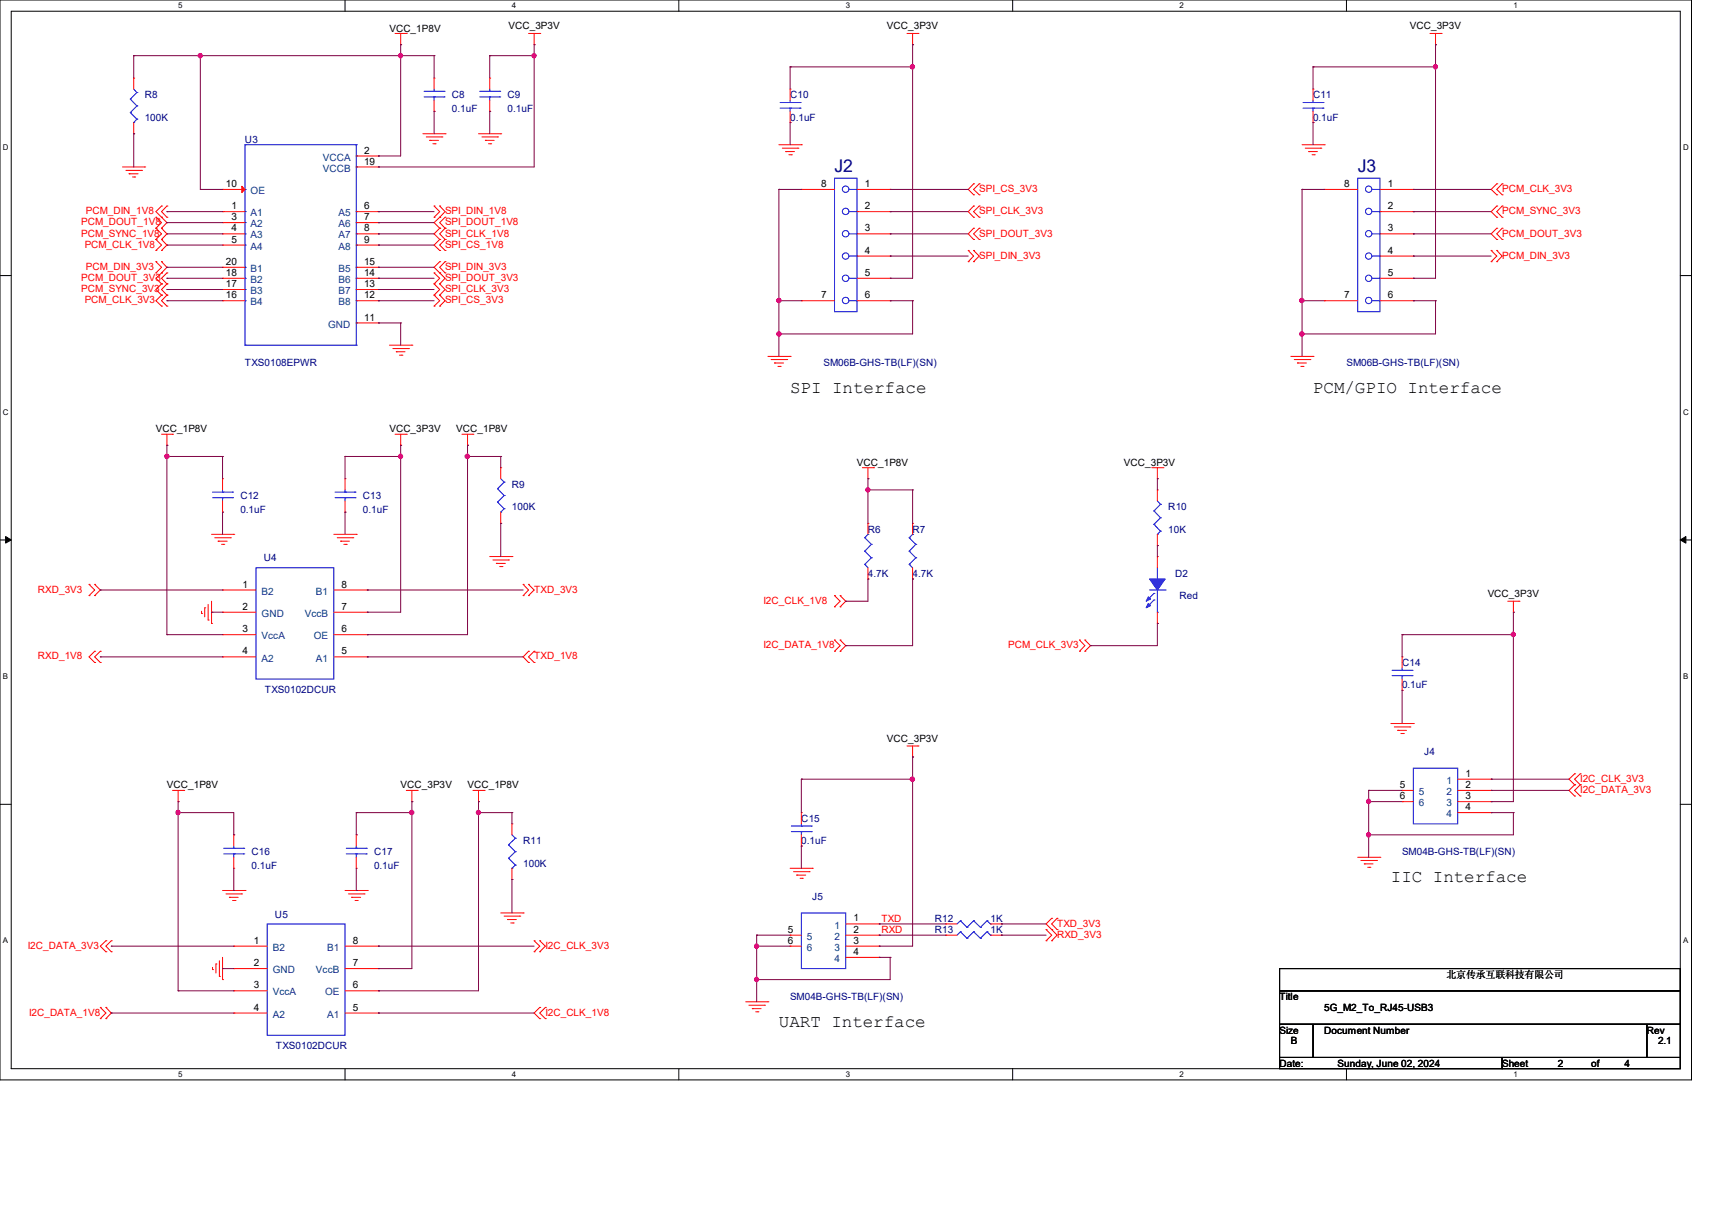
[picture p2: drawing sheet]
<svg xmlns="http://www.w3.org/2000/svg" width="297mm" height="210mm" viewBox="0 0 297 210" stroke-linecap="round" stroke-linejoin="round" font-family="sans-serif">
<path d="M0 0h293.5v187.3h-293.5zM1.9 1.9h289.6v183.4h-289.6z" fill="none" stroke="#000" stroke-width=".17"/>
<g fill="#fff">
<path d="M30.9 .2h.8v1.5h-.8z"/>
<path d="M30.9 185.5h.8v1.6h-.8z"/>
</g>
<path d="M59.9 0v1.9M59.9 185.3v2" fill="none" stroke="#000" stroke-width=".17"/>
<g fill="#fff">
<path d="M88.8 .2h.8v1.5h-.8z"/>
<path d="M88.8 185.5h.8v1.6h-.8z"/>
</g>
<path d="M117.8 0v1.9M117.8 185.3v2" fill="none" stroke="#000" stroke-width=".17"/>
<g fill="#fff">
<path d="M146.7 .2h.8v1.5h-.8z"/>
<path d="M146.7 185.5h.8v1.6h-.8z"/>
</g>
<path d="M175.7 0v1.9M175.7 185.3v2" fill="none" stroke="#000" stroke-width=".17"/>
<g fill="#fff">
<path d="M204.6 .2h.8v1.5h-.8z"/>
<path d="M204.6 185.5h.8v1.6h-.8z"/>
</g>
<path d="M233.6 0v1.9M233.6 185.3v2" fill="none" stroke="#000" stroke-width=".17"/>
<g fill="#fff">
<path d="M262.6 .2h.7v1.5h-.7z"/>
<path d="M262.6 185.5h.7v1.6h-.7z"/>
<path d="M.5 24.8h1v1.6h-1z"/>
<path d="M292 24.8h1v1.6h-1z"/>
<path d="M.5 70.7h1v1.5h-1z"/>
<path d="M292 70.7h1v1.5h-1z"/>
</g>
<path d="M0 47.8h1.9M291.5 47.8h2" fill="none" stroke="#000" stroke-width=".17"/>
<g fill="#fff">
<path d="M.5 116.5h.9v1.6h-.9z"/>
<path d="M292 116.5h.9v1.6h-.9z"/>
</g>
<path d="M0 93.6h1.9M291.5 93.6h2" fill="none" stroke="#000" stroke-width=".17"/>
<path d="M1 93l.9 .6-.9 .6zM291.5 93.6l1-.6v1.2z" fill="#000" stroke="#000" stroke-width=".17"/>
<g fill="#fff">
<path d="M.5 162.4h.9v1.5h-.9z"/>
<path d="M292 162.4h.9v1.5h-.9z"/>
</g>
<path d="M0 139.5h1.9M291.5 139.5h2M222 168h69.5v3.8h-69.5zM222 171.8h69.5v5.8h-69.5zM222 177.6h5.8v5.8h-5.8zM227.8 177.6h57.9v5.8h-57.9zM285.7 177.6h5.8v5.8h-5.8zM222 183.4h38.6v1.9h-38.6zM260.6 183.4h30.9v1.9h-30.9z" fill="none" stroke="#000" stroke-width=".17"/>
<g fill="none" stroke="#f00" stroke-width=".17">
<path d="M23.2 13.5h.1M23.2 13.5v2M68.5 5.8h2M69.5 7.7h.1M69.5 5.8v1.9M70.5 5.8h.1M75.3 13.5h.1M75.3 19.3h.1M75.3 13.5v2M75.3 17.4v1.9M85 13.5h.1M85 19.3h.1"/>
<path d="M85 13.5v2M85 17.4v1.9M91.7 5.8h1.9M92.7 7.7h.1M92.7 5.8v1.9M93.6 5.8h.1M137.1 15.5h.1M137.1 15.5v1.9M137.1 19.3v2M157.4 5.8h1.9M158.3 7.7h.1M158.3 5.8v1.9"/>
<path d="M159.3 5.8h.1M227.8 15.5h.1M227.8 15.5v1.9M227.8 19.3v2M248.1 5.8h1.9M249 7.7h.1M249 5.8v1.9M250 5.8h.1M21.3 29h3.8M21.8 29.5h2.8M22.4 30.1h.1M22.4 30.1h1.6"/>
<path d="M23 30.7h.4M23.2 23.2h.1M23.2 21.3v1.9M23.4 30.7h.1M24.6 29.5h.1M25.1 29h.1M27.1 37.7h.1M27.1 39.6h.1M27.1 37.7l.9 .9-.9 1M27.1 39.6l.9 1-.9 .9M28 39.6h.1M28 37.7h.1"/>
<path d="M28 35.7h.1M28 35.7l-.9 1 1.9 1.9-1 1M28 39.6l1 1-1 .9M29 35.7h.1M29 37.7h.1M29 35.7l-1 1 1 1M38.6 36.7h.1M38.6 38.6h.1M38.6 32.9h.1M38.6 36.7h3.9M38.6 38.6h3.9M38.6 32.9h3.9"/>
<path d="M61.8 29h3.9M61.8 36.7h3.9M61.8 27.1h3.9M61.8 38.6h3.9M65.7 27.1h.1M65.7 36.7h.1M65.7 38.6h.1M65.7 29h.1M73.4 23.2h3.8M74 23.7h2.7M74.5 24.3h.1M74.5 24.3h1.6"/>
<path d="M75.1 24.9h.4M75.3 37.7h.1M75.3 35.7h.1M75.3 35.7l1 1-1 1M75.5 24.9h.1M76.3 39.6h.1M76.3 37.7h.1M76.3 35.7h.1M76.3 39.6l-1 1 1 .9M76.3 37.7l-1 .9 1 1M76.3 35.7l.9 1-.9 1M76.7 23.7h.1"/>
<path d="M77.2 23.2h.1M77.2 39.6h.1M77.2 37.7h.1M77.2 39.6l-.9 1 .9 .9M77.2 37.7l-.9 .9 .9 1M83 23.2h3.9M83.6 23.7h2.7M84.2 24.3h.1M84.2 24.3h1.5M84.8 24.9h.3M85.1 24.9h.1M86.3 23.7h.1"/>
<path d="M86.9 23.2h.1M135.1 25.1h3.9M135.7 25.7h2.7M136.3 26.3h.1M136.3 26.3h1.5M136.9 26.8h.4M137.1 21.3h.1M137.3 26.8h.1M138.4 25.7h.1M139 25.1h.1M139 32.9h.1M139 32.9h5.8"/>
<path d="M148.7 36.7h5.7M148.7 32.9h5.7M154.4 32.9h.1M154.4 36.7h.1M168.9 31.9h.1M168.9 33.8h.1M168.9 35.7h.1M168.9 37.7h.1M168.9 39.6h.1M168.9 31.9l-.9 1 .9 .9M168.9 35.7l-.9 1 .9 1M168.9 39.6l-.9 1 .9 .9"/>
<path d="M169.9 33.8h.1M169.9 31.9h.1M169.9 37.7h.1M169.9 35.7h.1M169.9 39.6h.1M169.9 31.9l-1 1 1 .9M169.9 35.7l-1 1 1 1M169.9 39.6l-1 1 1 .9M225.9 25.1h3.8M226.4 25.7h2.8M227 26.3h.1M227 26.3h1.6"/>
<path d="M227.6 26.8h.4M227.8 21.3h.1M228 26.8h.1M229.2 25.7h.1M229.7 25.1h.1M229.7 32.9h.1M229.7 32.9h5.8M239.4 36.7h5.8M239.4 32.9h5.8M245.2 32.9h.1M245.2 36.7h.1M259.7 31.9h.1"/>
<path d="M259.7 33.8h.1M259.7 35.7h.1M259.7 37.7h.1M259.7 39.6h.1M259.7 31.9l-1 1 1 .9M259.7 35.7l-1 1 1 1M259.7 39.6l-1 1 1 .9M260.6 33.8h.1M260.6 31.9h.1M260.6 37.7h.1M260.6 35.7h.1M260.6 39.6h.1"/>
<path d="M260.6 31.9l-.9 1 .9 .9M260.6 35.7l-.9 1 .9 1M260.6 39.6l-.9 1 .9 .9M27.1 41.5h.1M27.1 43.4h.1M27.1 45.4h.1M27.1 47.3h.1M27.1 41.5l.9 1-.9 .9M27.1 45.4l.9 1-.9 .9M28 51.2h.1M28 53.1h.1M28 43.4h.1"/>
<path d="M28 41.5h.1M28 47.3h.1M28 49.2h.1M28 45.4h.1M28 51.2l-.9 1 .9 .9M28 41.5l1 1-1 .9M28 47.3l-.9 1 .9 .9M28 49.2l-.9 1 .9 1M28 45.4l1 1-1 .9M29 51.2h.1M29 53.1h.1M29 47.3h.1"/>
<path d="M29 49.2h.1M29 47.3l-1 1 1 .9M29 51.2l-1 1 1 .9M29 49.2l-1 1 1 1M38.6 40.6h.1M38.6 42.5h.1M38.6 52.2h.1M38.6 50.2h.1M38.6 48.3h.1M38.6 46.4h.1M38.6 40.6h3.9M38.6 42.5h3.9"/>
<path d="M38.6 52.2h3.9M38.6 50.2h3.9M38.6 48.3h3.9M38.6 46.4h3.9M61.8 40.6h3.9M61.8 42.5h3.9M61.8 56h3.9M61.8 52.2h3.9M61.8 50.2h3.9M61.8 48.3h3.9M61.8 46.4h3.9M65.7 40.6h.1"/>
<path d="M65.7 42.5h.1M65.7 56h.1M65.7 52.2h.1M65.7 50.2h.1M65.7 48.3h.1M65.7 46.4h.1M67.6 59.9h3.9M71.5 59.9h.1M75.3 49.2h.1M75.3 47.3h.1M75.3 53.1h.1M75.3 51.2h.1"/>
<path d="M75.3 47.3l1 1-1 .9M75.3 51.2l1 1-1 .9M75.3 49.2l1 1-1 1M76.3 41.5h.1M76.3 43.4h.1M76.3 45.4h.1M76.3 47.3h.1M76.3 49.2h.1M76.3 53.1h.1M76.3 51.2h.1M76.3 41.5l-1 1 1 .9M76.3 45.4l-1 1 1.9 1.9-.9 .9"/>
<path d="M76.3 51.2l.9 1-.9 .9M76.3 49.2l.9 1-.9 1M77.2 43.4h.1M77.2 41.5h.1M77.2 47.3h.1M77.2 45.4h.1M77.2 41.5l-.9 1 .9 .9M77.2 45.4l-.9 1 .9 .9M139 52.2h.1M139 52.2h5.8M148.7 40.6h5.7M148.7 52.2h5.7"/>
<path d="M148.7 48.3h5.7M148.7 44.4h5.7M154.4 40.6h.1M154.4 44.4h.1M154.4 48.3h.1M154.4 52.2h.1M168 45.4h.1M168 43.4h.1M168 43.4l.9 1-.9 1M168.9 41.5h.1M168.9 45.4h.1M168.9 43.4h.1"/>
<path d="M168.9 43.4l1 1-1 1M169.9 41.5h.1M229.7 52.2h.1M229.7 52.2h5.8M239.4 40.6h5.8M239.4 52.2h5.8M239.4 48.3h5.8M239.4 44.4h5.8M245.2 40.6h.1M245.2 44.4h.1M245.2 48.3h.1M245.2 52.2h.1"/>
<path d="M258.7 45.4h.1M258.7 43.4h.1M258.7 43.4l1 1-1 1M259.7 41.5h.1M259.7 45.4h.1M259.7 43.4h.1M259.7 43.4l.9 1-.9 1M260.6 41.5h.1M28 75.3h1.9M29 77.2h.1M29 75.3v1.9M29.9 75.3h.1"/>
<path d="M68.2 60.5h2.7M68.5 75.3h2M68.7 61h.1M68.7 61h1.6M69.3 61.6h.4M69.5 77.2h.1M69.5 75.3v1.9M69.7 61.6h.1M70.5 75.3h.1M70.9 60.5h.1M80.1 75.3h1.9M81.1 77.2h.1"/>
<path d="M81.1 75.3v1.9M82 75.3h.1M133.2 61.8h3.9M133.8 62.4h2.7M134.4 62.9h.1M134.4 62.9h1.5M135 63.5h.3M135.3 63.5h.1M136.5 62.4h.1M137.1 61.8h.1M223.9 61.8h3.9M224.5 62.4h2.7"/>
<path d="M225.1 62.9h.1M225.1 62.9h1.6M225.7 63.5h.4M226.1 63.5h.1M227.2 62.4h.1M227.8 61.8h.1M36.7 92.7h3.9M37.3 93.3h2.7M37.8 93.9h.1M37.8 93.9h1.6M38.4 94.4h.4M38.6 83h.1"/>
<path d="M38.6 88.8h.1M38.6 83v2M38.6 86.9v1.9M38.8 94.4h.1M40 93.3h.1M40.6 92.7h.1M57.9 92.7h3.9M58.5 93.3h2.7M59.1 93.9h.1M59.1 93.9h1.5M59.6 94.4h.5M59.9 83h.1"/>
<path d="M59.9 88.8h.1M59.9 83v2M59.9 86.9v1.9M60.1 94.4h.1M61.2 93.3h.1M61.8 92.7h.1M85 96.5h3.8M85.5 97.1h2.7M86.1 97.7h.1M86.1 97.7h1.6M86.7 98.3h.4M86.9 81.1h.1"/>
<path d="M86.9 90.8h.1M86.9 81.1v1.9M86.9 88.8v2M87.1 98.3h.1M88.2 97.1h.1M88.8 96.5h.1M149.6 81.1h2M150.6 83h.1M150.6 90.8h.1M150.6 81.1v1.9M150.6 90.8v1.9M150.6 98.5v1.9"/>
<path d="M151.6 81.1h.1M158.3 90.8h.1M158.3 90.8v1.9M158.3 98.5v1.9M199.8 81.1h2M200.8 83h.1M200.8 96.5h.1M200.8 85h.1M200.8 94.6h.1M200.8 81.1v1.9M200.8 85v1.9M200.8 92.7v1.9"/>
<path d="M200.8 96.5v2M201.8 81.1h.1M15.5 101.3h.1M15.5 103.3h.1M15.5 101.3l.9 1-.9 1M16.4 112.9h.1M16.4 114.9h.1M16.4 103.3h.1M16.4 101.3h.1M16.4 112.9l-.9 1 .9 1M16.4 101.3l1 1-1 1M17.4 112.9h.1"/>
<path d="M17.4 114.9h.1M17.4 112.9l-1 1 1 1M35 106.4h.1M35 106v.4M35.5 105.4h.1M35.5 105.4v1.6M36.1 107.5h.1M36.1 104.8v2.7M36.7 108.1h.1M36.7 104.3v3.8M38.6 102.3h.1M38.6 106.2h.1"/>
<path d="M38.6 110.1h.1M38.6 113.9h.1M38.6 102.3h5.8M38.6 106.2h5.8M38.6 110.1h5.8M38.6 113.9h5.8M57.9 102.3h5.8M57.9 106.2h5.8M57.9 110.1h5.8M57.9 113.9h5.8M63.7 113.9h.1M63.7 110.1h.1"/>
<path d="M63.7 106.2h.1M63.7 102.3h.1M90.8 103.3h.1M90.8 101.3h.1M90.8 101.3l.9 1-.9 1M91.7 112.9h.1M91.7 114.9h.1M91.7 103.3h.1M91.7 101.3h.1M91.7 112.9l-.9 1 .9 1M91.7 101.3l1 1-1 1M92.7 114.9h.1"/>
<path d="M92.7 112.9h.1M92.7 112.9l-1 1 1 1M144.8 103.3h.1M144.8 105.2h.1M144.8 111h.1M144.8 112.9h.1M144.8 103.3l1 1-1 .9M144.8 111l1 1-1 .9M145.8 105.2h.1M145.8 103.3h.1M145.8 112.9h.1M145.8 111h.1"/>
<path d="M145.8 103.3l.9 1-.9 .9M145.8 111l.9 1-.9 .9M150.6 100.4h.1M158.3 100.4h.1M187.3 111h.1M187.3 112.9h.1M187.3 111l.9 1-.9 .9M188.2 112.9h.1M188.2 111h.1M188.2 111l1 1-1 .9M200.8 108.1h.1M200.8 106.2v1.9"/>
<path d="M243.2 113.9h.1M243.2 119.7h.1M243.2 113.9v1.9M243.2 117.8v1.9M261.6 104.3h1.9M262.6 106.2h.1M262.6 104.3v1.9M263.5 104.3h.1M29.9 137.1h2M30.9 139h.1M30.9 137.1v1.9M31.9 137.1h.1"/>
<path d="M70.5 137.1h1.9M71.5 139h.1M71.5 137.1v1.9M72.4 137.1h.1M82 137.1h2M83 139h.1M83 137.1v1.9M84 137.1h.1M157.4 129.4h1.9M158.3 131.3h.1M158.3 129.4v1.9M159.3 129.4h.1"/>
<path d="M241.3 125.5h3.9M241.9 126.1h2.7M242.5 126.7h.1M242.5 126.7h1.5M243 127.2h.5M243.2 137.1h.1M243.2 139h.1M243.2 137.1h2M243.2 139h2M243.5 127.2h.1M244.6 126.1h.1M245.2 125.5h.1"/>
<path d="M252.9 137.1h5.8M252.9 135.1h5.8M252.9 139h5.8M258.7 135.1h.1M258.7 137.1h.1M258.7 139h.1M273.2 134.2h.1M273.2 136.1h.1M273.2 138h.1M273.2 134.2l-1 .9 1 1M273.2 136.1l-1 1 1 .9M274.2 136.1h.1"/>
<path d="M274.2 134.2h.1M274.2 138h.1M274.2 134.2l-1 .9 1 1M274.2 136.1l-1 1 1 .9M38.6 154.4h3.9M39.2 155h2.7M39.8 155.6h.1M39.8 155.6h1.5M40.3 156.2h.5M40.6 144.8h.1M40.6 150.6h.1M40.6 144.8v1.9"/>
<path d="M40.6 148.7v1.9M40.8 156.2h.1M41.9 155h.1M42.5 154.4h.1M59.9 154.4h3.8M60.5 155h2.7M61 155.6h.1M61 155.6h1.6M61.6 156.2h.4M61.8 144.8h.1M61.8 150.6h.1M61.8 144.8v1.9"/>
<path d="M61.8 148.7v1.9M62 156.2h.1M63.2 155h.1M63.7 154.4h.1M86.9 158.3h3.9M87.5 158.9h2.7M88.1 159.5h.1M88.1 159.5h1.5M88.8 142.9h.1M88.8 152.5h.1M88.8 142.9v1.9M88.8 150.6v1.9"/>
<path d="M90.2 158.9h.1M90.8 158.3h.1M137.1 150.6h3.8M137.7 151.2h2.7M138.2 151.8h.1M138.2 151.8h1.6M138.8 152.3h.4M139 140.9h.1M139 146.7h.1M139 140.9v2M139 144.8v1.9M139.2 152.3h.1"/>
<path d="M140.4 151.2h.1M140.9 150.6h.1M182.5 159.3h.1M182.5 159.3l-1 .9 1 1M183.4 159.3h.1M183.4 159.3l-.9 .9 .9 1M235.5 148.7h3.9M236.1 149.2h2.7M236.7 149.8h.1M236.7 149.8h1.5M237.3 150.4h.4M237.7 150.4h.1"/>
<path d="M238.8 149.2h.1M239.4 148.7h.1M252.9 140.9h5.8M258.7 140.9h.1M17.4 174.7h.1M17.4 176.7h.1M17.4 174.7l1 1-1 1M18.4 176.7h.1M18.4 174.7h.1M18.4 163.2h.1M18.4 165.1h.1M18.4 174.7l.9 1-.9 1"/>
<path d="M18.4 163.2l-1 .9 1 1M19.3 163.2h.1M19.3 165.1h.1M19.3 163.2l-.9 .9 .9 1M36.9 168.1h.1M36.9 167.8v.3M37.5 167.2h.1M37.5 167.2v1.5M38.1 169.3h.1M38.1 166.6v2.7M38.6 169.9h.1M38.6 166v3.9"/>
<path d="M40.6 164.1h.1M40.6 168h.1M40.6 171.8h.1M40.6 175.7h.1M40.6 164.1h5.8M40.6 168h5.8M40.6 171.8h5.8M40.6 175.7h5.8M59.9 164.1h5.8M59.9 168h5.8M59.9 171.8h5.8M59.9 175.7h5.8"/>
<path d="M65.7 175.7h.1M65.7 171.8h.1M65.7 168h.1M65.7 164.1h.1M88.6 160.1h.4M89 160.1h.1M92.7 165.1h.1M92.7 163.2h.1M92.7 163.2l.9 .9-.9 1M93.6 174.7h.1M93.6 176.7h.1M93.6 165.1h.1"/>
<path d="M93.6 163.2h.1M93.6 174.7l-.9 1 .9 1M93.6 163.2l1 .9-1 1M94.6 176.7h.1M94.6 174.7h.1M94.6 174.7l-1 1 1 1M129.4 173.7h3.8M129.9 174.3h2.7M130.5 174.9h.1M130.5 174.9h1.5M131.1 175.5h.4M131.5 175.5h.1"/>
<path d="M132.6 174.3h.1M133.2 173.7h.1M137.1 162.2h.1M137.1 164.1h.1M137.1 162.2h1.9M137.1 164.1h1.9M146.7 160.2h5.8M146.7 162.2h5.8M146.7 164.1h5.8M146.7 166h5.8M152.5 160.2h.1M152.5 162.2h.1"/>
<path d="M152.5 164.1h.1M152.5 166h.1M164.1 162.2h.1M164.1 160.2h.1M164.1 160.2h1.9M164.1 162.2h1.9M171.8 160.2h1.9M171.8 162.2h1.9M173.7 162.2h.1M173.7 160.2h.1M181.5 163.2h.1M181.5 161.2h.1"/>
<path d="M181.5 161.2l1 1-1 1M182.5 161.2h.1M182.5 163.2h.1M182.5 161.2l.9 1-.9 1M183.4 161.2h.1"/>
</g>
<g fill="none" stroke="#00f" stroke-width=".17">
<path d="M22.6 17.2h.1M22.6 19.5h.1M22.6 17.2l1.1 1.2M22.6 19.5l1.1 1.2M23.2 15.5l.5 .5M23.7 16h.1M23.7 18.4h.1M23.7 16l-1.1 1.2M23.7 18.4l-1.1 1.1M73.6 16.8h3.4M73.6 15.8h3.4M75.3 15.8h.1"/>
<path d="M75.3 16.8h.1M75.3 15.5v.3M75.3 16.8v.6M77 16.8h.1M77 15.8h.1M83.2 16.8h3.5M83.2 15.8h3.5M85 15.8h.1M85 16.8h.1M85 15.5v.3M85 16.8v.6M86.7 16.8h.1"/>
<path d="M86.7 15.8h.1M135.3 18.8h3.5M135.3 17.8h3.5M137.1 17.8h.1M137.1 18.8h.1M137.1 17.4v.4M137.1 18.8v.5M138.8 18.8h.1M138.8 17.8h.1M226.1 18.8h3.4M226.1 17.8h3.4M227.8 17.8h.1"/>
<path d="M227.8 18.8h.1M227.8 17.4v.4M227.8 18.8v.5M229.5 18.8h.1M229.5 17.8h.1M23.2 21.3h.1M23.7 20.7h.1M23.7 20.7l-.5 .6M42.5 25.1h.1M42.5 32.9h.1M42.5 36.7h.1M42.5 38.6h.1"/>
<path d="M42.5 25.1h19.3M42.5 25.1v34.8M61.8 25.1h.1M61.8 27.1h.1M61.8 29h.1M61.8 36.7h.1M61.8 38.6h.1M61.8 25.1v34.8M144.8 30.9h3.9v23.2h-3.9zM147.3 32.9h1.4M147.3 36.7h1.4M148.7 32.9h.1"/>
<path d="M148.7 36.7h.1M235.5 30.9h3.9v23.2h-3.9zM238 32.9h1.4M238 36.7h1.4M239.4 32.9h.1M239.4 36.7h.1M42.5 59.9h.1M42.5 40.6h.1M42.5 42.5h.1M42.5 46.4h.1M42.5 48.3h.1M42.5 50.2h.1"/>
<path d="M42.5 52.2h.1M42.5 59.9h19.3M61.8 59.9h.1M61.8 40.6h.1M61.8 42.5h.1M61.8 46.4h.1M61.8 48.3h.1M61.8 50.2h.1M61.8 52.2h.1M61.8 56h.1M147.3 40.6h1.4M147.3 44.4h1.4"/>
<path d="M147.3 48.3h1.4M147.3 52.2h1.4M148.7 40.6h.1M148.7 44.4h.1M148.7 48.3h.1M148.7 52.2h.1M238 40.6h1.4M238 44.4h1.4M238 48.3h1.4M238 52.2h1.4M239.4 40.6h.1M239.4 44.4h.1"/>
<path d="M239.4 48.3h.1M239.4 52.2h.1M36.9 86.3h3.4M36.9 85.3h3.4M38.6 85.3h.1M38.6 86.3h.1M38.6 85v.3M38.6 86.3v.6M40.3 86.3h.1M40.3 85.3h.1M44.4 98.5h13.5v19.3h-13.5zM58.1 86.3h3.5"/>
<path d="M58.1 85.3h3.5M59.9 85.3h.1M59.9 86.3h.1M59.9 85v.3M59.9 86.3v.6M61.6 86.3h.1M61.6 85.3h.1M86.3 84.8h.1M86.3 87.1h.1M86.3 84.8l1.2 1.1M86.3 87.1l1.2 1.1M86.9 88.8h.1"/>
<path d="M86.9 83l.6 .6M87.5 83.6h.1M87.5 85.9h.1M87.5 88.2h.1M87.5 83.6l-1.2 1.2M87.5 85.9l-1.2 1.2M87.5 88.2l-.6 .6M150 97.9h.1M150 95.6h.1M150 93.3h.1M150 97.9l.6 .6M150 95.6l1.2 1.1"/>
<path d="M150 93.3l1.2 1.1M150.6 92.7h.1M150.6 92.7l-.6 .6M151.2 96.7h.1M151.2 94.4h.1M151.2 96.7l-1.2 1.2M151.2 94.4l-1.2 1.2M157.7 97.9h.1M157.7 95.6h.1M157.7 93.3h.1M157.7 97.9l.6 .6M157.7 95.6l1.2 1.1"/>
<path d="M157.7 93.3l1.2 1.1M158.3 92.7h.1M158.3 92.7l-.6 .6M158.9 96.7h.1M158.9 94.4h.1M158.9 96.7l-1.2 1.2M158.9 94.4l-1.2 1.2M200.2 88.6h.1M200.2 90.9h.1M200.2 88.6l1.1 1.2M200.2 90.9l1.1 1.2M200.8 92.7h.1"/>
<path d="M200.8 98.5v1.9M200.8 86.9l.5 .6M201.3 87.5h.1M201.3 89.8h.1M201.3 92.1h.1M201.3 87.5l-1.1 1.1M201.3 89.8l-1.1 1.1M201.3 92.1l-.5 .6M199.4 102.3h2.7M200.2 102.9h.1M200.2 104.1h.1M200.2 102.9l-1.1 1.2"/>
<path d="M200.2 104.1l-1.1 1.1M200.8 100.4h.1M200.8 106.2h.1M200.8 102.3v3.9M202.1 102.3h.1M241.5 117.2h3.5M241.5 116.2h3.5M243.2 116.2h.1M243.2 117.2h.1M243.2 115.8v.4M243.2 117.2v.6M245 117.2h.1"/>
<path d="M245 116.2h.1M245.2 133.2h7.7v9.7h-7.7zM38.8 148.1h3.5M38.8 147.1h3.5M40.6 147.1h.1M40.6 148.1h.1M40.6 146.7v.4M40.6 148.1v.6M42.3 148.1h.1M42.3 147.1h.1M60.1 148.1h3.4M60.1 147.1h3.4"/>
<path d="M61.8 147.1h.1M61.8 148.1h.1M61.8 146.7v.4M61.8 148.1v.6M63.5 148.1h.1M63.5 147.1h.1M88.2 146.5h.1M88.2 148.8h.1M88.2 146.5l1.2 1.2M88.2 148.8l1.2 1.2M88.8 150.6h.1M88.8 144.8l.6 .6"/>
<path d="M89.4 145.4h.1M89.4 147.7h.1M89.4 150h.1M89.4 145.4l-1.2 1.1M89.4 147.7l-1.2 1.1M89.4 150l-.6 .6M137.3 144.2h3.5M137.3 143.3h3.5M139 158.3h7.7v9.7h-7.7zM139 143.3h.1M139 144.2h.1M139 142.9v.4"/>
<path d="M139 144.2v.6M140.8 144.2h.1M140.8 143.3h.1M166.6 159.7h.1M166.6 159.7l-.6 .5M166.6 159.7l1.2 1.1M168.9 159.7h.1M168.9 159.7l-1.1 1.1M168.9 159.7l1.2 1.1M171.2 159.7h.1M171.2 159.7l-1.1 1.1M171.2 159.7l.6 .5"/>
<path d="M46.4 160.2h13.5v19.3h-13.5zM166.6 161.6h.1M166.6 161.6l-.6 .6M166.6 161.6l1.2 1.1M167.8 162.7h.1M167.8 160.8h.1M168.9 161.6h.1M168.9 161.6l-1.1 1.1M168.9 161.6l1.2 1.1M170.1 162.7h.1M170.1 160.8h.1M171.2 161.6h.1"/>
<path d="M171.2 161.6l-1.1 1.1M171.2 161.6l.6 .6M171.8 162.2h.1M171.8 160.2h.1"/>
<circle cx="146.7" cy="36.7" r=".56"/>
<circle cx="146.7" cy="32.8" r=".56"/>
<circle cx="237.4" cy="36.7" r=".55"/>
<circle cx="237.4" cy="32.8" r=".55"/>
<circle cx="146.7" cy="40.5" r=".56"/>
<circle cx="146.7" cy="44.4" r=".56"/>
<circle cx="146.7" cy="52.1" r=".56"/>
<circle cx="146.7" cy="48.3" r=".56"/>
<circle cx="237.4" cy="44.4" r=".55"/>
<circle cx="237.4" cy="40.5" r=".55"/>
<circle cx="237.4" cy="48.3" r=".55"/>
<circle cx="237.4" cy="52.1" r=".55"/>
</g>
<path d="M42 32.3l.5 .6-.5 .5z" fill="#f00" stroke="#f00" stroke-width=".17"/>
<g fill="#00f" stroke="#00f" stroke-width=".17">
<path d="M199.4 100.4h2.7l-1.3 1.9z" fill-rule="evenodd"/>
<path d="M199.2 104.6l.4 .4-.8 .4z" fill-rule="evenodd"/>
<path d="M199.2 103.5l.4 .4-.8 .4z" fill-rule="evenodd"/>
</g>
<g fill="none" stroke="#800040" stroke-width=".17">
<path d="M23.2 9.7h.1M23.2 9.7h52.1M23.2 9.7v3.8M34.8 9.7h.1M34.8 9.7v23.2M69.5 7.7h.1M69.5 9.7h.1M69.5 7.7v19.4h-3.8M75.3 9.7h.1M75.3 19.3h.1M75.3 9.7v3.8M75.3 19.3v3.9"/>
<path d="M85 9.7h.1M85 19.3h.1M85 9.7h7.7M85 9.7v3.8M85 19.3v3.9M92.7 7.7h.1M92.7 9.7h.1M92.7 7.7v21.3h-27M137.1 11.6h.1M137.1 11.6v3.9M137.1 11.6h21.2M158.3 11.6h.1"/>
<path d="M158.3 7.7h.1M158.3 7.7v40.6h-3.9M227.8 11.6h.1M227.8 11.6h21.2M227.8 11.6v3.9M249 11.6h.1M249 7.7h.1M249 7.7v40.6h-3.8M23.2 23.2h.1M23.2 23.2v5.8M29 36.7h.1M29 38.6h.1"/>
<path d="M29 36.7h9.6M29 38.6h9.6M34.8 32.9h.1M34.8 32.9h3.8M65.7 27.1h.1M65.7 29h.1M65.7 38.6h.1M65.7 36.7h.1M65.7 36.7h9.6M65.7 38.6h9.6M135.1 32.9h.1M135.1 32.9h3.9"/>
<path d="M135.1 32.9v28.9M137.1 21.3h.1M137.1 21.3v3.8M154.4 32.9h.1M154.4 36.7h.1M154.4 32.9h13.6M154.4 36.7h13.6M225.9 32.9h.1M225.9 32.9h3.8M225.9 32.9v28.9M227.8 21.3h.1M227.8 21.3v3.8"/>
<path d="M245.2 32.9h.1M245.2 36.7h.1M245.2 32.9h13.5M245.2 36.7h13.5M29 40.6h.1M29 42.5h.1M29 46.4h.1M29 48.3h.1M29 50.2h.1M29 52.2h.1M29 40.6h9.6M29 42.5h9.6"/>
<path d="M29 52.2h9.6M29 48.3h9.6M29 46.4h9.6M29 50.2h9.6M65.7 46.4h.1M65.7 48.3h.1M65.7 50.2h.1M65.7 52.2h.1M65.7 56h.1M65.7 42.5h.1M65.7 40.6h.1M65.7 40.6h9.6"/>
<path d="M65.7 42.5h9.6M65.7 52.2h9.6M65.7 48.3h9.6M65.7 46.4h9.6M65.7 50.2h9.6M65.7 56h3.8M69.5 56h.1M69.5 56v3.9M135.1 52.2h.1M135.1 57.9h.1M135.1 52.2h3.9M154.4 52.2h.1"/>
<path d="M154.4 48.3h.1M154.4 40.6h.1M154.4 44.4h.1M154.4 40.6h13.6M154.4 52.2h3.9M154.4 44.4h13.6M158.3 52.2h.1M158.3 52.2v5.7h-23.2M225.9 52.2h.1M225.9 57.9h.1M225.9 52.2h3.8M245.2 52.2h.1"/>
<path d="M245.2 48.3h.1M245.2 40.6h.1M245.2 44.4h.1M245.2 40.6h13.5M245.2 52.2h3.8M245.2 44.4h13.5M249 52.2h.1M249 52.2v5.7h-23.1M29 77.2h.1M29 79.2h.1M29 77.2v32.9M29 79.2h9.6"/>
<path d="M38.6 79.2h.1M38.6 79.2v3.8M59.9 79.2h.1M59.9 79.2v3.8M59.9 79.2h9.6M69.5 77.2h.1M69.5 79.2h.1M69.5 77.2v29h-5.8M81.1 77.2h.1M81.1 79.2h.1M81.1 77.2v32.9h-17.4M81.1 79.2h5.8"/>
<path d="M86.9 79.2h.1M86.9 79.2v1.9M38.6 88.8h.1M38.6 88.8v3.9M59.9 88.8h.1M59.9 88.8v3.9M86.9 90.8h.1M86.9 90.8v5.7M150.6 83h.1M150.6 85h.1M150.6 83v7.8M150.6 85h7.7"/>
<path d="M158.3 85h.1M158.3 85v5.8M200.8 83h.1M200.8 94.6h.1M200.8 83v2M200.8 94.6v1.9M17.4 113.9h.1M17.4 102.3h.1M17.4 113.9h21.2M17.4 102.3h21.2M29 110.1h.1M29 110.1h9.6"/>
<path d="M36.7 106.2h.1M36.7 106.2h1.9M63.7 113.9h.1M63.7 102.3h.1M63.7 106.2h.1M63.7 110.1h.1M63.7 113.9h27.1M63.7 102.3h27.1M146.7 104.3h.1M146.7 112h.1M150.6 100.4h.1M150.6 100.4v3.9h-3.9"/>
<path d="M158.3 100.4h.1M158.3 100.4v11.6h-11.6M189.2 112h.1M200.8 108.1h.1M200.8 108.1v3.9h-11.6M243.2 119.7h.1M243.2 110.1h.1M243.2 110.1v3.8M243.2 119.7v5.8M243.2 110.1h19.4M262.6 106.2h.1M262.6 110.1h.1"/>
<path d="M262.6 106.2v32.8h-3.9M30.9 139h.1M30.9 139v32.8M71.5 139h.1M71.5 139v29h-5.8M83 139h.1M83 139v32.8h-17.3M139 135.1h.1M139 135.1h19.3M139 135.1v5.8M158.3 131.3h.1M158.3 135.1h.1"/>
<path d="M158.3 131.3v32.8h-5.8M237.4 139h.1M237.4 137.1h.1M237.4 137.1v11.6M237.4 139h5.8M237.4 137.1h5.8M258.7 139h.1M258.7 135.1h.1M258.7 137.1h.1M258.7 137.1h13.5M258.7 135.1h13.5M30.9 140.9h.1"/>
<path d="M30.9 140.9h9.7v3.9M40.6 144.8h.1M40.6 154.4h.1M40.6 150.6v3.8M61.8 144.8h.1M61.8 154.4h.1M61.8 140.9h.1M61.8 140.9h9.7M61.8 140.9v3.9M61.8 150.6v3.8M71.5 140.9h.1M83 140.9h.1"/>
<path d="M83 140.9h5.8M88.8 152.5h.1M88.8 140.9h.1M88.8 140.9v2M88.8 152.5v5.8M139 146.7h.1M139 146.7v3.9M237.4 144.8h.1M258.7 140.9h.1M258.7 140.9h3.9M262.6 140.9h.1M262.6 140.9v3.9h-25.2"/>
<path d="M19.3 175.7h.1M19.3 164.1h.1M19.3 164.1h21.3M19.3 175.7h21.3M30.9 171.8h.1M30.9 171.8h9.7M38.6 168h.1M38.6 168h2M65.7 175.7h.1M65.7 164.1h.1M65.7 168h.1M65.7 171.8h.1"/>
<path d="M65.7 164.1h27M65.7 175.7h27M131.3 162.2h.1M131.3 164.1h.1M131.3 169.9h.1M131.3 162.2v11.5M131.3 162.2h5.8M131.3 164.1h5.8M152.5 164.1h.1M152.5 166h.1M152.5 160.2h.1M152.5 162.2h.1"/>
<path d="M152.5 162.2h11.6M152.5 166h1.9M152.5 160.2h11.6M154.4 166h.1M154.4 166v3.9h-23.1M173.7 160.2h.1M173.7 162.2h.1M173.7 162.2h7.8M173.7 160.2h7.8"/>
</g>
<g fill="#f0f" stroke="#f0f" stroke-width=".17">
<circle cx="131.2" cy="164.1" r=".37"/>
<circle cx="131.2" cy="169.9" r=".37"/>
<circle cx="69.5" cy="9.7" r=".37"/>
<circle cx="34.7" cy="9.7" r=".37"/>
<circle cx="237.4" cy="144.8" r=".37"/>
<circle cx="237.4" cy="139" r=".37"/>
<circle cx="262.5" cy="110" r=".37"/>
<circle cx="158.3" cy="135.1" r=".38"/>
<circle cx="135.1" cy="52.1" r=".38"/>
<circle cx="135.1" cy="57.9" r=".38"/>
<circle cx="158.3" cy="11.6" r=".38"/>
<circle cx="92.6" cy="9.7" r=".37"/>
<circle cx="150.5" cy="84.9" r=".37"/>
<circle cx="225.8" cy="52.1" r=".38"/>
<circle cx="225.8" cy="57.9" r=".38"/>
<circle cx="249" cy="11.6" r=".37"/>
<circle cx="69.5" cy="79.1" r=".37"/>
<circle cx="29" cy="79.1" r=".38"/>
<circle cx="81.1" cy="79.1" r=".38"/>
<circle cx="71.4" cy="140.9" r=".38"/>
<circle cx="30.9" cy="140.9" r=".37"/>
<circle cx="83" cy="140.9" r=".37"/>
</g>
<g font-size="3" fill="#000080">
<text x="144.8" y="29.8">J2</text>
<text x="235.5" y="29.8">J3</text>
</g>
<g font-size="3">
<text x="137.1" y="68.1">SPI Interface</text>
<text x="227.8" y="68.1">PCM/GPIO Interface</text>
<text x="241.3" y="153">IIC Interface</text>
<text x="135.1" y="178.1">UART Interface</text>
</g>
<g font-size="1.7">
<text x="67.6" y="5.5">VCC_1P8V</text>
<text x="88.2" y="5.1">VCC_3P3V</text>
<text x="153.9" y="5.1">VCC_3P3V</text>
<text x="244.6" y="5.1">VCC_3P3V</text>
<text x="63.2" y="26.6">2</text>
<text x="63.2" y="28.5">19</text>
<text x="39.2" y="32.4">10</text>
<text x="142.4" y="32.4">8</text>
<text x="150" y="32.4">1</text>
<text x="233.2" y="32.4">8</text>
<text x="240.7" y="32.4">1</text>
<text x="40.2" y="36.3">1</text>
<text x="40.2" y="38.2">3</text>
<text x="40.2" y="40.1">4</text>
<text x="63.2" y="36.3">6</text>
<text x="63.2" y="38.2">7</text>
<text x="63.2" y="40.1">8</text>
<text x="150" y="36.3">2</text>
<text x="150" y="40.1">3</text>
<text x="240.7" y="36.3">2</text>
<text x="240.7" y="40.1">3</text>
<text x="39.2" y="47.8">18</text>
<text x="39.2" y="45.9">20</text>
<text x="40.2" y="42.1">5</text>
<text x="63.2" y="42.1">9</text>
<text x="63.2" y="47.8">14</text>
<text x="63.2" y="45.9">15</text>
<text x="150" y="44">4</text>
<text x="150" y="47.8">5</text>
<text x="240.7" y="44">4</text>
<text x="240.7" y="47.8">5</text>
<text x="39.2" y="51.7">16</text>
<text x="39.2" y="49.8">17</text>
<text x="63.2" y="51.7">12</text>
<text x="63.2" y="49.8">13</text>
<text x="142.4" y="51.7">7</text>
<text x="150" y="51.7">6</text>
<text x="233.2" y="51.7">7</text>
<text x="240.7" y="51.7">6</text>
<text x="63.2" y="55.6">11</text>
<text x="27.1" y="75">VCC_1P8V</text>
<text x="67.6" y="75">VCC_3P3V</text>
<text x="79.2" y="75">VCC_1P8V</text>
<text x="148.7" y="80.8">VCC_1P8V</text>
<text x="195" y="80.8">VCC_3P3V</text>
<text x="42.1" y="101.9">1</text>
<text x="59.3" y="101.9">8</text>
<text x="42.1" y="105.7">2</text>
<text x="59.3" y="105.7">7</text>
<text x="258.1" y="103.5">VCC_3P3V</text>
<text x="42.1" y="109.6">3</text>
<text x="42.1" y="113.5">4</text>
<text x="59.3" y="113.5">5</text>
<text x="59.3" y="109.6">6</text>
<text x="153.9" y="128.6">VCC_3P3V</text>
<text x="29" y="136.7">VCC_1P8V</text>
<text x="69.5" y="136.7">VCC_3P3V</text>
<text x="81.1" y="136.7">VCC_1P8V</text>
<text x="242.9" y="136.6">5</text>
<text x="254.2" y="134.7">1</text>
<text x="254.2" y="136.6">2</text>
<text x="242.9" y="138.6">6</text>
<text x="254.2" y="138.6">3</text>
<text x="254.2" y="140.5">4</text>
<text x="136.7" y="161.8">5</text>
<text x="148.1" y="159.8">1</text>
<text x="148.1" y="161.8">2</text>
<text x="44" y="163.7">1</text>
<text x="44" y="167.6">2</text>
<text x="61.2" y="167.6">7</text>
<text x="61.2" y="163.7">8</text>
<text x="136.7" y="163.7">6</text>
<text x="148.1" y="163.7">3</text>
<text x="148.1" y="165.6">4</text>
<text x="44" y="171.4">3</text>
<text x="61.2" y="171.4">6</text>
<text x="222" y="173.4">Title</text>
<text x="251" y="169.6">北京传承互联科技有限公司</text>
<text x="44" y="175.3">4</text>
<text x="61.2" y="175.3">5</text>
<text x="222" y="179.2">Size</text>
<text x="229.7" y="175.3">5G_M2_To_RJ45-USB3</text>
<text x="229.7" y="179.2">Document Number</text>
<text x="285.7" y="179.2">Rev</text>
<text x="222" y="185">Date:</text>
<text x="223.9" y="181.1">B</text>
<text x="232.1" y="185">Sunday, June 02, 2024</text>
<text x="260.6" y="185">Sheet</text>
<text x="270.2" y="185">2</text>
<text x="276" y="185">of</text>
<text x="281.8" y="185">4</text>
<text x="287.6" y="181.1">2.1</text>
</g>
<g font-size="1.7" fill="#000080">
<text x="25.1" y="17.1">R8</text>
<text x="78.4" y="17.1">C8</text>
<text x="88.1" y="17.1">C9</text>
<text x="137.1" y="17.1">C10</text>
<text x="227.8" y="17.1">C11</text>
<text x="25.1" y="20.9">100K</text>
<text x="78.4" y="19.4">0.1uF</text>
<text x="88.1" y="19.4">0.1uF</text>
<text x="137.1" y="20.9">0.1uF</text>
<text x="227.8" y="20.9">0.1uF</text>
<text x="42.5" y="24.8">U3</text>
<text x="42.5" y="63.4">TXS0108EPWR</text>
<text x="142.9" y="63.4">SM06B-GHS-TB(LF)(SN)</text>
<text x="233.6" y="63.4">SM06B-GHS-TB(LF)(SN)</text>
<text x="41.7" y="86.6">C12</text>
<text x="41.7" y="88.9">0.1uF</text>
<text x="62.9" y="86.6">C13</text>
<text x="62.9" y="88.9">0.1uF</text>
<text x="88.8" y="84.6">R9</text>
<text x="88.8" y="88.5">100K</text>
<text x="202.7" y="88.5">R10</text>
<text x="150.6" y="92.4">R6</text>
<text x="158.3" y="92.4">R7</text>
<text x="202.7" y="92.4">10K</text>
<text x="45.8" y="97.4">U4</text>
<text x="150.6" y="100.1">4.7K</text>
<text x="158.3" y="100.1">4.7K</text>
<text x="203.9" y="100.1">D2</text>
<text x="204.6" y="103.9">Red</text>
<text x="243.2" y="115.5">C14</text>
<text x="243.2" y="119.4">0.1uF</text>
<text x="46" y="120.1">TXS0102DCUR</text>
<text x="247.1" y="131">J4</text>
<text x="139" y="142.5">C15</text>
<text x="43.6" y="148.3">C16</text>
<text x="64.9" y="148.3">C17</text>
<text x="90.8" y="146.4">R11</text>
<text x="139" y="146.4">0.1uF</text>
<text x="243.2" y="148.3">SM04B-GHS-TB(LF)(SN)</text>
<text x="43.6" y="150.7">0.1uF</text>
<text x="64.9" y="150.7">0.1uF</text>
<text x="90.8" y="150.3">100K</text>
<text x="47.7" y="159.1">U5</text>
<text x="140.9" y="156">J5</text>
<text x="162.2" y="161.8">R13</text>
<text x="162.2" y="159.9">R12</text>
<text x="171.8" y="161.8">1K</text>
<text x="171.8" y="159.9">1K</text>
<text x="137.1" y="173.4">SM04B-GHS-TB(LF)(SN)</text>
<text x="47.9" y="181.9">TXS0102DCUR</text>
</g>
<g font-size="1.7" fill="#004080">
<text x="56" y="27.9">VCCA</text>
<text x="56" y="29.8">VCCB</text>
<text x="43.5" y="33.7">OE</text>
<text x="43.5" y="37.5">A1</text>
<text x="43.5" y="39.4">A2</text>
<text x="43.5" y="41.4">A3</text>
<text x="58.7" y="37.5">A5</text>
<text x="58.7" y="39.4">A6</text>
<text x="58.7" y="41.4">A7</text>
<text x="43.5" y="43.3">A4</text>
<text x="43.5" y="47.2">B1</text>
<text x="58.7" y="43.3">A8</text>
<text x="58.7" y="47.2">B5</text>
<text x="43.5" y="53">B4</text>
<text x="43.5" y="51">B3</text>
<text x="43.5" y="49.1">B2</text>
<text x="58.7" y="53">B8</text>
<text x="58.7" y="51">B7</text>
<text x="58.7" y="49.1">B6</text>
<text x="56.9" y="56.8">GND</text>
<text x="45.4" y="103.1">B2</text>
<text x="45.4" y="107">GND</text>
<text x="52.9" y="107">VccB</text>
<text x="54.8" y="103.1">B1</text>
<text x="45.4" y="110.9">VccA</text>
<text x="54.4" y="110.9">OE</text>
<text x="45.4" y="114.7">A2</text>
<text x="54.8" y="114.7">A1</text>
<text x="246.2" y="137.9">5</text>
<text x="250.9" y="135.9">1</text>
<text x="250.9" y="137.9">2</text>
<text x="246.2" y="139.8">6</text>
<text x="250.9" y="139.8">3</text>
<text x="250.9" y="141.7">4</text>
<text x="144.8" y="161">1</text>
<text x="47.3" y="164.9">B2</text>
<text x="56.8" y="164.9">B1</text>
<text x="140" y="163">5</text>
<text x="140" y="164.9">6</text>
<text x="144.8" y="163">2</text>
<text x="144.8" y="164.9">3</text>
<text x="144.8" y="166.8">4</text>
<text x="47.3" y="168.8">GND</text>
<text x="47.3" y="172.6">VccA</text>
<text x="54.8" y="168.8">VccB</text>
<text x="56.4" y="172.6">OE</text>
<text x="47.3" y="176.5">A2</text>
<text x="56.8" y="176.5">A1</text>
</g>
<g font-size="1.7" fill="#f00">
<text x="169.9" y="33.3">SPI_CS_3V3</text>
<text x="260.6" y="33.3">PCM_CLK_3V3</text>
<text x="14.1" y="39.1">PCM_DOUT_1V8</text>
<text x="14.1" y="41">PCM_SYNC_1V8</text>
<text x="14.9" y="37.1">PCM_DIN_1V8</text>
<text x="77.2" y="41">SPI_CLK_1V8</text>
<text x="77.2" y="39.1">SPI_DOUT_1V8</text>
<text x="77.2" y="37.1">SPI_DIN_1V8</text>
<text x="169.9" y="37.1">SPI_CLK_3V3</text>
<text x="169.9" y="41">SPI_DOUT_3V3</text>
<text x="260.6" y="37.1">PCM_SYNC_3V3</text>
<text x="260.6" y="41">PCM_DOUT_3V3</text>
<text x="14.7" y="42.9">PCM_CLK_1V8</text>
<text x="14.9" y="46.8">PCM_DIN_3V3</text>
<text x="77.2" y="42.9">SPI_CS_1V8</text>
<text x="77.2" y="46.8">SPI_DIN_3V3</text>
<text x="169.9" y="44.9">SPI_DIN_3V3</text>
<text x="260.6" y="44.9">PCM_DIN_3V3</text>
<text x="14.1" y="48.7">PCM_DOUT_3V3</text>
<text x="14.1" y="50.7">PCM_SYNC_3V3</text>
<text x="14.7" y="52.6">PCM_CLK_3V3</text>
<text x="77.2" y="48.7">SPI_DOUT_3V3</text>
<text x="77.2" y="52.6">SPI_CS_3V3</text>
<text x="77.2" y="50.7">SPI_CLK_3V3</text>
<text x="6.6" y="102.8">RXD_3V3</text>
<text x="92.7" y="102.8">TXD_3V3</text>
<text x="132.5" y="104.7">I2C_CLK_1V8</text>
<text x="132.5" y="112.4">I2C_DATA_1V8</text>
<text x="174.9" y="112.4">PCM_CLK_3V3</text>
<text x="6.6" y="114.3">RXD_1V8</text>
<text x="92.7" y="114.3">TXD_1V8</text>
<text x="274.1" y="135.6">I2C_CLK_3V3</text>
<text x="274.1" y="137.5">I2C_DATA_3V3</text>
<text x="152.9" y="159.8">TXD</text>
<text x="152.9" y="161.8">RXD</text>
<text x="183.4" y="160.7">TXD_3V3</text>
<text x="4.8" y="164.5">I2C_DATA_3V3</text>
<text x="94.6" y="164.5">I2C_CLK_3V3</text>
<text x="183.4" y="162.6">RXD_3V3</text>
<text x="5" y="176.1">I2C_DATA_1V8</text>
<text x="94.6" y="176.1">I2C_CLK_1V8</text>
</g>
<g font-size="1.4">
<text x="30.9" y="1.4">5</text>
<text x="88.8" y="1.4">4</text>
<text x="146.7" y="1.4">3</text>
<text x="204.6" y="1.4">2</text>
<text x="262.6" y="1.4">1</text>
<text x=".5" y="26.1">D</text>
<text x="292" y="26.1">D</text>
<text x=".5" y="71.9">C</text>
<text x="292" y="71.9">C</text>
<text x=".5" y="117.8">B</text>
<text x="292" y="117.8">B</text>
<text x=".5" y="163.6">A</text>
<text x="292" y="163.6">A</text>
<text x="30.9" y="186.8">5</text>
<text x="88.8" y="186.8">4</text>
<text x="146.7" y="186.8">3</text>
<text x="204.6" y="186.8">2</text>
<text x="262.6" y="186.8">1</text>
</g>
</svg>
